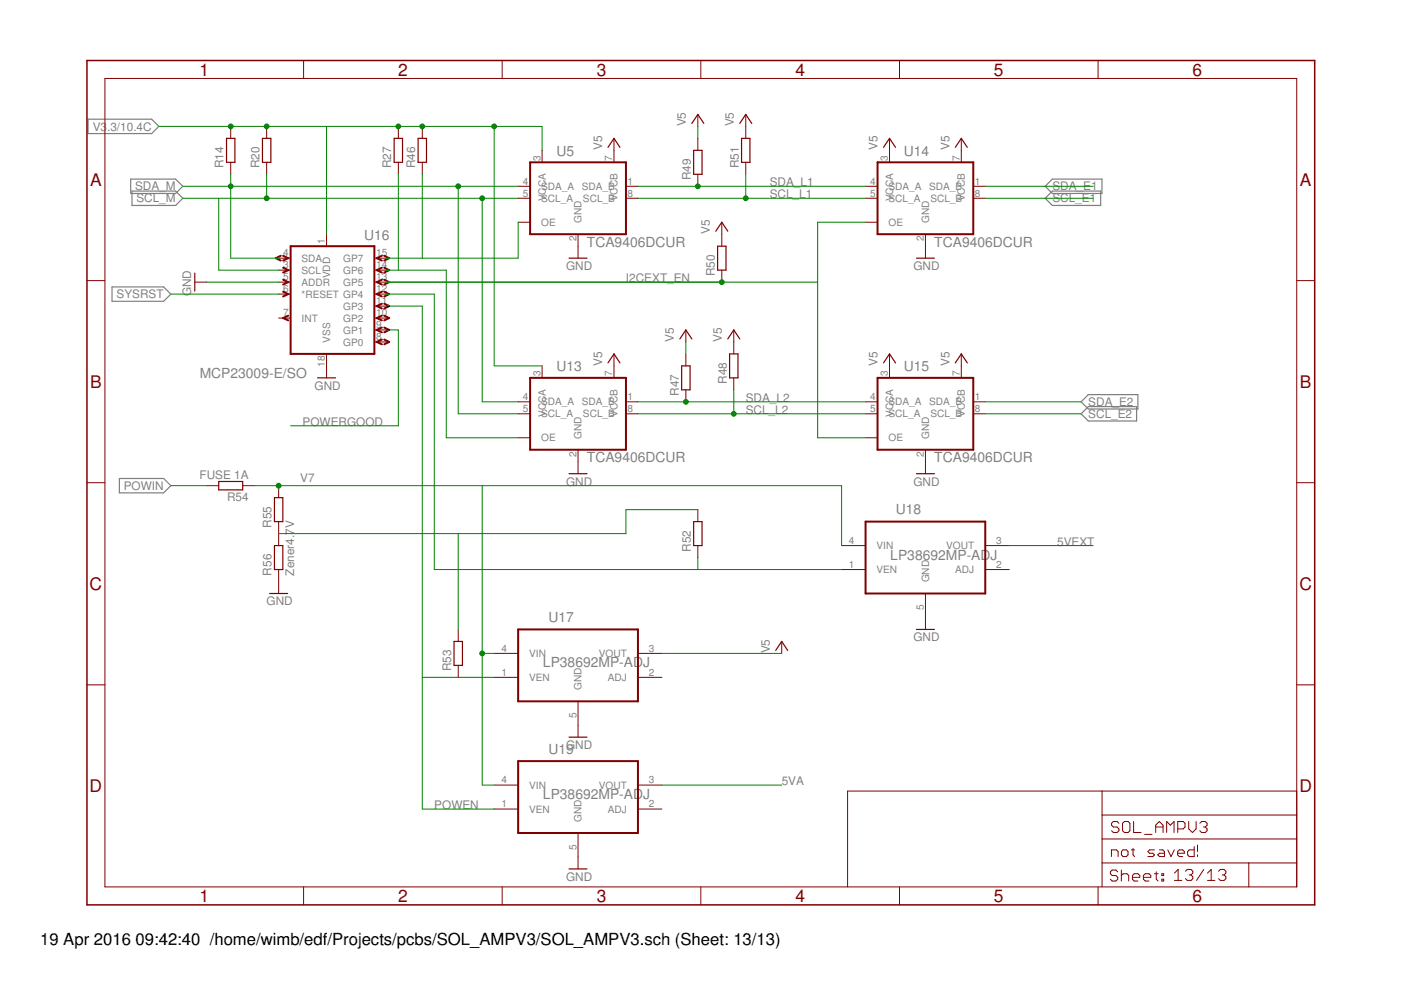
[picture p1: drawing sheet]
<svg xmlns="http://www.w3.org/2000/svg" width="297mm" height="210mm" viewBox="0 0 297 210" stroke-linecap="round" stroke-linejoin="round" font-family="sans-serif">
<path d="M18.7 25.3h13.5l1.5 1.5-1.5 1.5h-13.5zM27.7 38h9.5l1.6 1.5-1.6 1.5h-9.5zM223.1 38h10.5v3h-10.5l-1.5-1.5zM28 40.5h9.2l1.6 1.5-1.6 1.6h-9.2zM223.1 40.5h10.3v3.1h-10.3l-1.5-1.6zM23.7 60.8h11l1.5 1.6-1.5 1.5h-11zM229.2 85.2l1.5-1.5h10.6v3h-10.6zM229.2 87.7l1.5-1.5h10.3v3.1h-10.3zM25.3 101.5h9.4l1.5 1.5-1.5 1.5h-9.4z" fill="none" stroke="#808080" stroke-width=".25"/>
<g fill="none" stroke="#800000" stroke-width=".21">
<path d="M22.2 16.6h252.7v171.4h-252.7zM64.4 12.8v3.8M106.5 12.8v3.8M148.6 12.8v3.8M190.7 12.8v3.8M232.8 12.8v3.8M48.9 26.8v2.5M48.9 34.4v2.6M56.5 26.8v2.5M56.5 34.4v2.6M84.5 26.8v2.5M84.5 34.4v2.6"/>
<path d="M89.5 26.8v2.5M89.5 34.4v2.6M109.9 39.5h2.5M114.9 31.9v2.5M130.2 29.3v5.1M132.7 39.5h2.6M148 24.3v2.5M148 29.3v2.6M148 37v2.5M158.1 24.3v5M158.1 34.4v2.6M183.5 39.5h2.6"/>
<path d="M188.6 29.3v5.1M203.8 29.3v5.1M206.4 39.5h2.5M18.4 59.5h3.8M41.3 59.8h2.5M59.1 57.3h2.5M59.1 59.8h2.5M59.1 54.7h2.5M69.2 49.7v2.5M79.4 57.3h2.5M79.4 59.8h2.5M79.4 54.7h2.5"/>
<path d="M109.9 47.1h2.5M109.9 42h2.5M122.6 49.7v5M132.7 42h2.6M153 47.1v5.1M153 57.3v2.5M183.5 47.1h2.6M183.5 42h2.6M196.2 49.7v5M206.4 42h2.5M274.9 59.5h3.8M59.1 62.4h2.5"/>
<path d="M59.1 67.4h2.5M69.2 75v5.1M79.4 62.4h2.5M79.4 67.4h2.5M79.4 72.5h2.5M79.4 70h2.5M79.4 64.9h2.5M114.9 77.6v2.5M130.2 75v5.1M145.4 70v2.5M145.4 75v2.6M155.6 70v5"/>
<path d="M188.6 75v5.1M203.8 75v5.1M109.9 92.8h2.5M109.9 85.2h2.5M109.9 87.7h2.5M122.6 95.4v5M132.7 85.2h2.6M132.7 87.7h2.6M145.4 82.7v2.5M155.6 80.1v2.6M183.5 92.8h2.6M183.5 85.2h2.6"/>
<path d="M183.5 87.7h2.6M196.2 95.4v5M206.4 85.2h2.5M206.4 87.7h2.5M18.4 102.3h3.8M43.8 103h2.6M51.5 103h2.5M59.1 103v2.5M59.1 110.6v5.1M148 108.1v2.5M148 115.7v2.5M178.4 115.7h5.1"/>
<path d="M208.9 115.7h5.1M274.9 102.3h3.8M59.1 120.8v5M97.2 133.5v2.5M104.8 138.5h5.1M135.3 138.5h5M165.7 136v2.5M178.4 120.8h5.1M196.2 125.8v7.7M208.9 120.8h5.1M18.4 145.2h3.8M97.2 141.1v2.5"/>
<path d="M104.8 143.6h5.1M122.6 148.7v7.6M135.3 143.6h5M274.9 145.2h3.8M104.8 166.5h5.1M104.8 171.5h5.1M122.6 176.6v7.6M135.3 166.5h5M135.3 171.5h5M233.7 167.7v20.3M233.7 177.9h41.2M233.7 172.8h41.2"/>
<path d="M237.2 174.6l-.4-.4h-.7l-.4 .4v.4l.4 .3h.7l.4 .4v.4l-.4 .4h-.7l-.4-.4M238 174.6l.4-.4h.8l.4 .4v1.5l-.4 .4h-.8l-.4-.4zM240.2 179.9v1.4l.4 .3M240.3 174.2v2.3h1.6M242.7 176.9h1.5M245 175.3h1.6M245 176.5v-1.5l.8-.8 .8 .8v1.5M247.4 176.5v-2.3l.7 .8 .8-.8v2.3M249.7 175.7h1.2l.3-.4v-.7l-.3-.4h-1.2v2.3M252 174.2v1.5l.8 .8 .8-.8v-1.5M253.2 179.5v2.1h-1.1l-.3-.3v-.7l.3-.4h1.1M253.9 179.2v1.4"/>
<path d="M254.4 174.6l.4-.4h.7l.4 .4v.4l-.4 .3M255.2 175.3h.3M255.5 175.3l.4 .4v.4l-.4 .4h-.7l-.4-.4M274.9 167.7h-95.2v20.3M64.4 188v3.9M106.5 188v3.9M148.6 188v3.9M190.7 188v3.9M232.8 188v3.9M233.7 183h41.2M235.6 181.6v-1.4h1.1l.4 .4v1M237 184.8l-.4-.3h-.8l-.4 .3v.5l.4 .3h.8l.4 .4v.4l-.4 .4h-.8l-.4-.4"/>
<path d="M237.7 184.5v2.3M237.7 185.6l.4-.3h.8l.4 .3v1.2M238.1 180.2h.7l.4 .4v.7l-.4 .3h-.7l-.3-.3v-.7zM239.9 180.2h.7M240.1 186h1.6v-.4l-.4-.3h-.8l-.4 .3v.8l.4 .4h.8M242.4 186h1.6v-.4l-.4-.3h-.8l-.4 .3v.8l.4 .4h.8M244.8 180.2h-1.1l-.3 .4 .3 .3h.7l.4 .4-.4 .3h-1M244.8 185.3h.8M245.2 184.8v1.6l.4 .4M245.8 180.2h.7l.4 .4v1h-1.1l-.3-.3 .3-.4h1.1M246.3 185.3h.4v.3h-.4zM246.3 186.4h.4v.4h-.4z"/>
<path d="M247.6 180.2l.7 1.4 .7-1.4M249 185.1l.8-.8v2.4M249 186.7h1.6M249.7 180.9h1.4v-.3l-.4-.4h-.7l-.3 .4v.7l.3 .3h.7M251.3 184.7l.4-.4h.8l.4 .4v.4l-.4 .4M252.1 185.5h.4M252.5 185.5l.4 .4v.4l-.4 .4h-.8l-.4-.4M253.9 181.3v.3M255.2 184.3l-1.5 2.4M256 186.7h1.6M256 185.1l.8-.8v2.4M258.4 184.7l.3-.4h.8l.4 .4v.4l-.4 .4"/>
<path d="M259.1 185.5h.4M259.5 185.5l.4 .4v.4l-.4 .4h-.8l-.3-.4M264.8 183v5"/>
</g>
<path d="M18.4 12.8h260.3v179.1h-260.3z" fill="none" stroke="#800000" stroke-width=".32"/>
<g fill="none" stroke="#800000" stroke-width=".42">
<path d="M112.4 34.4h20.3v15.3h-20.3zM186.1 34.4h20.3v15.3h-20.3zM59.5 54.2l-1 .5 1 .5M60 56.8l1.1 .5-1.1 .5M60 59.3l1.1 .5-1.1 .5M60 54.2l1.1 .5-1.1 .5M61.6 52.2h17.8v22.8h-17.8zM81 59.3l-1.1 .5 1.1 .5M81 56.8l-1.1 .5 1.1 .5M81 54.2l-1.1 .5 1.1 .5M81.5 59.3l1 .5-1 .5M81.5 56.8l1 .5-1 .5"/>
<path d="M81.5 54.2l1 .5-1 .5M60 61.8l1.1 .6-1.1 .5M61.1 66.9l-1.1 .5 1.1 .5M81 72l-1.1 .5 1.1 .5M81 69.4l-1.1 .6 1.1 .5M81 66.9l-1.1 .5 1.1 .5M81 64.4l-1.1 .5 1.1 .5M81 61.8l-1.1 .6 1.1 .5M81.5 72l1 .5-1 .5M81.5 69.4l1 .6-1 .5M81.5 66.9l1 .5-1 .5M81.5 64.4l1 .5-1 .5"/>
<path d="M81.5 61.8l1 .6-1 .5M112.4 80.1h20.3v15.3h-20.3zM186.1 80.1h20.3v15.3h-20.3zM183.5 110.6h25.4v15.2h-25.4zM109.9 133.5h25.4v15.2h-25.4zM109.9 161.4h25.4v15.2h-25.4z"/>
</g>
<g fill="none" stroke="#800000" stroke-width=".25">
<path d="M48 29.3h1.8v5.1h-1.8zM55.6 29.3h1.8v5.1h-1.8zM83.6 29.3h1.7v5.1h-1.7zM88.6 29.3h1.8v5.1h-1.8zM128.9 31.2l1.3-1.9 1.2 1.9M146.7 26.2l1.3-1.9 1.2 1.9M147.1 31.9h1.7v5.1h-1.7zM156.8 26.2l1.3-1.9 1.3 1.9M157.2 29.3h1.8v5.1h-1.8zM187.3 31.2l1.3-1.9 1.3 1.9M202.5 31.2l1.3-1.9 1.3 1.9M41.3 57.9v3.8"/>
<path d="M120.6 54.7h3.9M151.8 49l1.2-1.9 1.3 1.9M152.1 52.2h1.8v5.1h-1.8zM194.3 54.7h3.8M128.9 76.9l1.3-1.9 1.2 1.9M144.1 71.9l1.3-1.9 1.3 1.9M144.5 77.6h1.8v5.1h-1.8zM154.3 71.9l1.3-1.9 1.2 1.9M154.7 75h1.8v5.1h-1.8zM187.3 76.9l1.3-1.9 1.3 1.9M202.5 76.9l1.3-1.9 1.3 1.9M67.3 80.1h3.8"/>
<path d="M46.4 102.1h5.1v1.8h-5.1zM58.2 105.5h1.8v5.1h-1.8zM58.2 115.7h1.8v5.1h-1.8zM120.6 100.4h3.9M147.1 110.6h1.7v5.1h-1.7zM194.3 100.4h3.8M57.2 125.8h3.8M96.3 136h1.7v5.1h-1.7zM164.5 137.9l1.2-1.9 1.3 1.9M194.3 133.5h3.8M120.6 156.3h3.9M120.6 184.2h3.9"/>
</g>
<g fill="none" stroke="#008000" stroke-width=".21">
<path d="M33.7 26.8h81.2v5.1M38.8 39.5h71.1M48.9 37v17.7h10.2M56.5 37v5M69.2 26.8v22.9M84.5 37v20.3M89.5 37v17.7M97.2 39.5v48.2h12.7M104.8 26.8v50.8h10.1M135.3 39.5h48.2M148 26.8v2.5M158.1 37v5"/>
<path d="M208.9 39.5h22.9M38.8 42h71.1M43.8 59.8h15.3M46.4 42v15.3h12.7M81.9 59.8h91.5M81.9 57.3h12.7v35.5h15.3M102.2 42v43.2h7.7M109.9 47.1v7.6h-28M135.3 42h48.2M183.5 47.1h-10.1v45.7h10.1M208.9 42h22.9M36.2 62.4h22.9"/>
<path d="M81.9 62.4h10.2v58.4h86.3M81.9 64.9h7.6v106.6h15.3M81.9 70h2.6v20.3h-22.9M145.4 72.5v2.5M135.3 87.7h48.2M135.3 85.2h48.2M155.6 82.7v5M208.9 87.7h20.3M208.9 85.2h20.3M36.2 103h7.6M54 103h124.4v12.7M97.2 113.1v20.4"/>
<path d="M102.2 103v63.5h2.6M148 118.2v2.6M148 108.1h-15.3v5h-73.6M214 115.7h17.8M102.2 138.5h2.6M140.3 138.5h25.4M89.5 143.6h15.3M140.3 166.5h25.4"/>
</g>
<g fill="#008000" stroke="#008000" stroke-width=".21">
<circle cx="48.9" cy="26.8" r=".51"/>
<circle cx="56.5" cy="26.8" r=".51"/>
<circle cx="104.8" cy="26.8" r=".51"/>
<circle cx="84.5" cy="26.8" r=".51"/>
<circle cx="89.5" cy="26.8" r=".51"/>
<circle cx="48.9" cy="39.5" r=".51"/>
<circle cx="97.2" cy="39.5" r=".51"/>
<circle cx="56.5" cy="42" r=".51"/>
<circle cx="102.2" cy="42" r=".51"/>
<circle cx="153" cy="59.8" r=".51"/>
<circle cx="148" cy="39.5" r=".51"/>
<circle cx="158.1" cy="42" r=".51"/>
<circle cx="145.4" cy="85.2" r=".51"/>
<circle cx="155.6" cy="87.7" r=".51"/>
<circle cx="59.1" cy="103" r=".51"/>
<circle cx="102.2" cy="138.5" r=".51"/>
</g>
<g font-size="3.7" fill="#800000">
<text x="42.3" y="16">1</text>
<text x="84.4" y="16">2</text>
<text x="126.5" y="16">3</text>
<text x="168.6" y="16">4</text>
<text x="210.7" y="16">5</text>
<text x="252.9" y="16">6</text>
<text x="19.1" y="39.4">A</text>
<text x="275.6" y="39.4">A</text>
<text x="19.1" y="82.2">B</text>
<text x="275.6" y="82.2">B</text>
<text x="19" y="125.1">C</text>
<text x="275.5" y="125.1">C</text>
<text x="19" y="167.9">D</text>
<text x="275.5" y="167.9">D</text>
<text x="42.3" y="191.2">1</text>
<text x="84.4" y="191.2">2</text>
<text x="126.5" y="191.2">3</text>
<text x="168.6" y="191.2">4</text>
<text x="210.7" y="191.2">5</text>
<text x="252.9" y="191.2">6</text>
</g>
<g font-size="3.5">
<text x="8.5" y="200.4">19 Apr 2016</text>
<text x="28.8" y="200.4">09:42:40 /home/wimb/edf/Projects/pcbs/SOL_AMPV3/SOL_AMPV3.sch (Sheet: 13/13)</text>
</g>
<g font-size="2.9" fill="#808080">
<text x="118" y="33">U5</text>
<text x="191.6" y="33">U14</text>
<text x="77.2" y="51">U16</text>
<text x="124.4" y="52.3">TCA9406DCUR</text>
<text x="198.1" y="52.3">TCA9406DCUR</text>
<text x="42.3" y="80.2">MCP23009-E/SO</text>
<text x="118" y="78.8">U13</text>
<text x="191.6" y="78.8">U15</text>
<text x="124.4" y="98">TCA9406DCUR</text>
<text x="198.1" y="98">TCA9406DCUR</text>
<text x="189.9" y="109.1">U18</text>
<text x="188.8" y="118.6">LP38692MP-ADJ</text>
<text x="116.3" y="131.9">U17</text>
<text x="115.1" y="141.5">LP38692MP-ADJ</text>
<text x="116.3" y="159.9">U19</text>
<text x="115.1" y="169.4">LP38692MP-ADJ</text>
</g>
<g font-size="2.5" fill="#808080">
<text x="19.7" y="27.7">V3</text>
<text x="22.7" y="27.7">.3/10.4C</text>
<text x="145.4" y="26.8" transform="rotate(-90 145.4 26.8)">V5</text>
<text x="155.6" y="26.8" transform="rotate(-90 155.6 26.8)">V5</text>
<text x="47.4" y="35.7" transform="rotate(-90 47.4 35.7)">R14</text>
<text x="55" y="35.7" transform="rotate(-90 55 35.7)">R20</text>
<text x="83" y="35.7" transform="rotate(-90 83 35.7)">R27</text>
<text x="88" y="35.7" transform="rotate(-90 88 35.7)">R46</text>
<text x="127.6" y="31.9" transform="rotate(-90 127.6 31.9)">V5</text>
<text x="156.6" y="35.7" transform="rotate(-90 156.6 35.7)">R51</text>
<text x="186" y="31.9" transform="rotate(-90 186 31.9)">V5</text>
<text x="201.3" y="31.9" transform="rotate(-90 201.3 31.9)">V5</text>
<text x="28.6" y="40.4">SDA_M</text>
<text x="146.5" y="38.2" transform="rotate(-90 146.5 38.2)">R49</text>
<text x="163.2" y="39.5">SDA_L1</text>
<text x="223.1" y="40.4">SDA_E1</text>
<text x="28.9" y="42.9">SCL_M</text>
<text x="163.2" y="42">SCL_L1</text>
<text x="223.1" y="42.9">SCL_E1</text>
<text x="150.5" y="49.7" transform="rotate(-90 150.5 49.7)">V5</text>
<text x="120" y="57.3">GND</text>
<text x="132.7" y="59.8">I2CEXT_EN</text>
<text x="151.5" y="58.5" transform="rotate(-90 151.5 58.5)">R50</text>
<text x="193.7" y="57.3">GND</text>
<text x="24.7" y="63.2">SYSRST</text>
<text x="40.5" y="62.8" transform="rotate(-90 40.5 62.8)">GND</text>
<text x="127.6" y="77.6" transform="rotate(-90 127.6 77.6)">V5</text>
<text x="142.9" y="72.5" transform="rotate(-90 142.9 72.5)">V5</text>
<text x="153" y="72.5" transform="rotate(-90 153 72.5)">V5</text>
<text x="186" y="77.6" transform="rotate(-90 186 77.6)">V5</text>
<text x="201.3" y="77.6" transform="rotate(-90 201.3 77.6)">V5</text>
<text x="66.7" y="82.7">GND</text>
<text x="143.9" y="83.9" transform="rotate(-90 143.9 83.9)">R47</text>
<text x="154.1" y="81.4" transform="rotate(-90 154.1 81.4)">R48</text>
<text x="158.1" y="85.2">SDA_L2</text>
<text x="158.1" y="87.7">SCL_L2</text>
<text x="230.7" y="86.1">SDA_E2</text>
<text x="230.7" y="88.6">SCL_E2</text>
<text x="64.1" y="90.3">POWERGOOD</text>
<text x="42.3" y="101.5">FUSE 1A</text>
<text x="26.2" y="103.9">POWIN</text>
<text x="48.1" y="106.3">R54</text>
<text x="63.6" y="102.2">V7</text>
<text x="120" y="103">GND</text>
<text x="193.7" y="103">GND</text>
<text x="57.6" y="111.9" transform="rotate(-90 57.6 111.9)">R55</text>
<text x="146.5" y="116.9" transform="rotate(-90 146.5 116.9)">R52</text>
<text x="224.1" y="115.7">5VEXT</text>
<text x="57.6" y="122" transform="rotate(-90 57.6 122)">R56</text>
<text x="62.4" y="122" transform="rotate(-90 62.4 122)">Zener4.7V</text>
<text x="56.5" y="128.4">GND</text>
<text x="193.7" y="136">GND</text>
<text x="95.7" y="142.3" transform="rotate(-90 95.7 142.3)">R53</text>
<text x="163.2" y="138.5" transform="rotate(-90 163.2 138.5)">V5</text>
<text x="120" y="158.8">GND</text>
<text x="165.7" y="166.5">5VA</text>
<text x="92.1" y="171.5">POWEN</text>
<text x="120" y="186.8">GND</text>
</g>
<g font-size="2.1" fill="#808080">
<text x="114.6" y="34.1" transform="rotate(-90 114.6 34.1)">3</text>
<text x="129.8" y="34.1" transform="rotate(-90 129.8 34.1)">7</text>
<text x="188.2" y="34.1" transform="rotate(-90 188.2 34.1)">3</text>
<text x="203.5" y="34.1" transform="rotate(-90 203.5 34.1)">7</text>
<text x="110.9" y="39.1">4</text>
<text x="110.9" y="41.7">5</text>
<text x="114.7" y="40.3">SDA_A</text>
<text x="123.4" y="40.3">SDA_B</text>
<text x="133.1" y="39.1">1</text>
<text x="133.1" y="41.7">8</text>
<text x="184.5" y="39.1">4</text>
<text x="184.5" y="41.7">5</text>
<text x="188.4" y="40.3">SDA_A</text>
<text x="197" y="40.3">SDA_B</text>
<text x="206.7" y="39.1">1</text>
<text x="206.7" y="41.7">8</text>
<text x="114.7" y="47.9">OE</text>
<text x="114.7" y="42.8">SCL_A</text>
<text x="115.7" y="42.7" transform="rotate(-90 115.7 42.7)">VCCA</text>
<text x="123.3" y="47.3" transform="rotate(-90 123.3 47.3)">GND</text>
<text x="123.6" y="42.8">SCL_B</text>
<text x="130.9" y="42.7" transform="rotate(-90 130.9 42.7)">VCCB</text>
<text x="188.4" y="47.9">OE</text>
<text x="188.4" y="42.8">SCL_A</text>
<text x="189.3" y="42.7" transform="rotate(-90 189.3 42.7)">VCCA</text>
<text x="197" y="47.3" transform="rotate(-90 197 47.3)">GND</text>
<text x="197.3" y="42.8">SCL_B</text>
<text x="204.6" y="42.7" transform="rotate(-90 204.6 42.7)">VCCB</text>
<text x="68.9" y="51.8" transform="rotate(-90 68.9 51.8)">1</text>
<text x="122.2" y="51.2" transform="rotate(-90 122.2 51.2)">2</text>
<text x="195.8" y="51.2" transform="rotate(-90 195.8 51.2)">2</text>
<text x="60.1" y="56.9">3</text>
<text x="60.1" y="59.5">5</text>
<text x="60.1" y="54.4">4</text>
<text x="63.9" y="58">SCL</text>
<text x="63.9" y="55.5">SDA</text>
<text x="70" y="59" transform="rotate(-90 70 59)">VDD</text>
<text x="72.8" y="58">GP6</text>
<text x="72.8" y="55.5">GP7</text>
<text x="79.7" y="59.5">13</text>
<text x="79.7" y="56.9">14</text>
<text x="79.7" y="54.4">15</text>
<text x="60.1" y="62">6</text>
<text x="63.9" y="60.6">ADDR</text>
<text x="63.9" y="63.1">*RESET GP4</text>
<text x="72.8" y="65.6">GP3</text>
<text x="72.8" y="60.6">GP5</text>
<text x="79.7" y="64.5">11</text>
<text x="79.7" y="62">12</text>
<text x="60.1" y="67.1">7</text>
<text x="63.9" y="68.2">INT</text>
<text x="72.8" y="70.7">GP1</text>
<text x="72.8" y="68.2">GP2</text>
<text x="79.7" y="69.6">9</text>
<text x="79.7" y="67.1">10</text>
<text x="68.9" y="77.8" transform="rotate(-90 68.9 77.8)">18</text>
<text x="70" y="72.7" transform="rotate(-90 70 72.7)">VSS</text>
<text x="72.8" y="73.3">GP0</text>
<text x="79.7" y="72.1">8</text>
<text x="114.6" y="79.8" transform="rotate(-90 114.6 79.8)">3</text>
<text x="129.8" y="79.8" transform="rotate(-90 129.8 79.8)">7</text>
<text x="188.2" y="79.8" transform="rotate(-90 188.2 79.8)">3</text>
<text x="203.5" y="79.8" transform="rotate(-90 203.5 79.8)">7</text>
<text x="110.9" y="84.8">4</text>
<text x="110.9" y="87.4">5</text>
<text x="114.7" y="86">SDA_A</text>
<text x="114.7" y="88.5">SCL_A</text>
<text x="115.7" y="88.4" transform="rotate(-90 115.7 88.4)">VCCA</text>
<text x="123.4" y="86">SDA_B</text>
<text x="123.6" y="88.5">SCL_B</text>
<text x="130.9" y="88.4" transform="rotate(-90 130.9 88.4)">VCCB</text>
<text x="133.1" y="84.8">1</text>
<text x="133.1" y="87.4">8</text>
<text x="184.5" y="84.8">4</text>
<text x="184.5" y="87.4">5</text>
<text x="188.4" y="86">SDA_A</text>
<text x="188.4" y="88.5">SCL_A</text>
<text x="189.3" y="88.4" transform="rotate(-90 189.3 88.4)">VCCA</text>
<text x="197" y="86">SDA_B</text>
<text x="197.3" y="88.5">SCL_B</text>
<text x="204.6" y="88.4" transform="rotate(-90 204.6 88.4)">VCCB</text>
<text x="206.7" y="84.8">1</text>
<text x="206.7" y="87.4">8</text>
<text x="114.7" y="93.6">OE</text>
<text x="123.3" y="93" transform="rotate(-90 123.3 93)">GND</text>
<text x="188.4" y="93.6">OE</text>
<text x="197" y="93" transform="rotate(-90 197 93)">GND</text>
<text x="122.2" y="96.9" transform="rotate(-90 122.2 96.9)">2</text>
<text x="195.8" y="96.9" transform="rotate(-90 195.8 96.9)">2</text>
<text x="180" y="115.3">4</text>
<text x="185.8" y="116.4">VIN</text>
<text x="200.6" y="116.4">VOUT</text>
<text x="211.2" y="115.3">3</text>
<text x="180" y="120.4">1</text>
<text x="185.8" y="121.5">VEN</text>
<text x="197" y="123.5" transform="rotate(-90 197 123.5)">GND</text>
<text x="202.5" y="121.5">ADJ</text>
<text x="211.2" y="120.4">2</text>
<text x="195.8" y="129.4" transform="rotate(-90 195.8 129.4)">5</text>
<text x="106.3" y="138.2">4</text>
<text x="106.3" y="143.3">1</text>
<text x="112.2" y="139.3">VIN</text>
<text x="127" y="139.3">VOUT</text>
<text x="137.6" y="143.3">2</text>
<text x="137.6" y="138.2">3</text>
<text x="112.2" y="144.4">VEN</text>
<text x="123.3" y="146.3" transform="rotate(-90 123.3 146.3)">GND</text>
<text x="128.9" y="144.4">ADJ</text>
<text x="122.2" y="152.2" transform="rotate(-90 122.2 152.2)">5</text>
<text x="106.3" y="166.1">4</text>
<text x="112.2" y="167.2">VIN</text>
<text x="127" y="167.2">VOUT</text>
<text x="137.6" y="166.1">3</text>
<text x="106.3" y="171.2">1</text>
<text x="112.2" y="172.3">VEN</text>
<text x="128.9" y="172.3">ADJ</text>
<text x="137.6" y="171.2">2</text>
<text x="123.3" y="174.3" transform="rotate(-90 123.3 174.3)">GND</text>
<text x="122.2" y="180.1" transform="rotate(-90 122.2 180.1)">5</text>
</g>
</svg>
